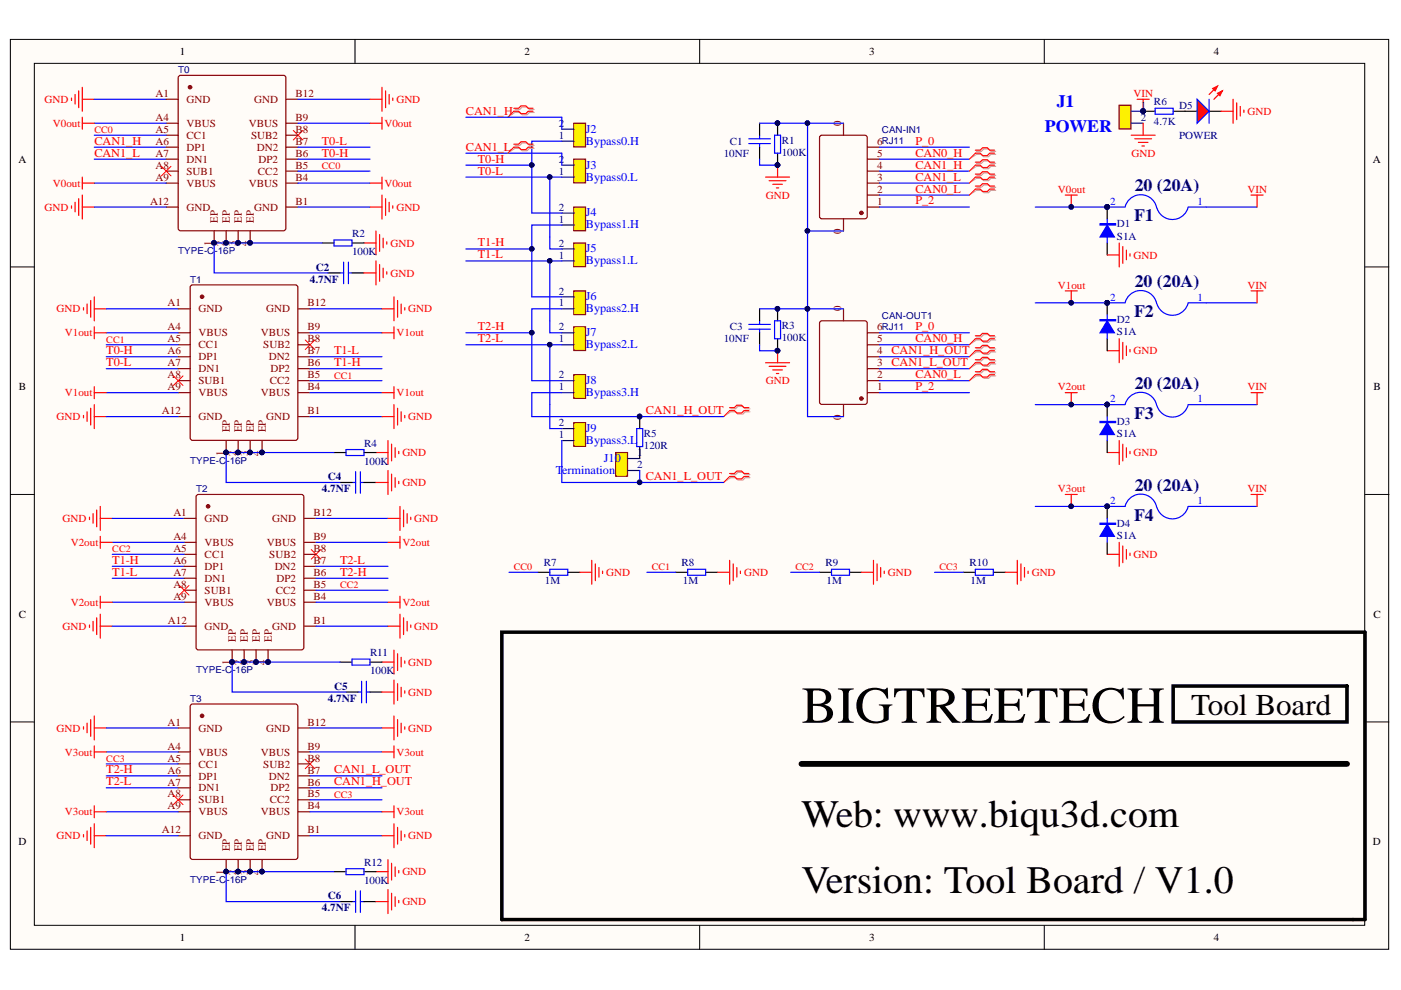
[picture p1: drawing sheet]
<svg xmlns="http://www.w3.org/2000/svg" width="297mm" height="210mm" viewBox="0 0 297 210" stroke-linecap="round" stroke-linejoin="round" font-family="sans-serif">
<g fill="#fffcf8" stroke="#000" stroke-width=".21">
<path d="M2.2 8.4h292.2v192.9h-292.2z"/>
<path d="M7.3 13.4h282v182.8h-282z"/>
</g>
<path d="M75.3 8.4v5M148.3 8.4v5M221.4 8.4v5M2.2 56.6h5.1M289.4 56.6h5.1M2.2 104.8h5.1M289.4 104.8h5.1M2.2 153.1h5.1M289.4 153.1h5.1M75.3 196.2v5.1M148.3 196.2v5.1M221.4 196.2v5.1" fill="none" stroke="#000" stroke-width=".21"/>
<path d="M241.1 21h2.5M242.4 21v2.6" fill="none" stroke="#f00" stroke-width=".25"/>
<g fill="#000080" stroke="#000080" stroke-width=".21">
<circle cx="242.4" cy="23.6" r=".48"/>
<circle cx="234.7" cy="43.9" r=".48"/>
</g>
<path d="M234.8 43.9v2.5M234.8 51.5v2.6" fill="none" stroke="#000" stroke-width=".25"/>
<path d="M233.2 47.5h3.3v.2h-3.3zM233.2 47.6h3.3M234.8 46.4v5.1" fill="none" stroke="#00f" stroke-width=".25"/>
<path d="M234.8 47.7l1.5 2.5h-3.1z" fill="#00f"/>
<path d="M234.8 47.7l1.5 2.5h-3.1z" fill="none" stroke="#00f" stroke-width=".25"/>
<circle cx="234.7" cy="43.9" r=".48" fill="#000080" stroke="#000080" stroke-width=".21"/>
<path d="M289.4 134h-183v61h180.5M248.7 145.5h36.9v7.6h-36.9z" fill="none" stroke="#000" stroke-width=".75"/>
<path d="M169.9 162h115.7" fill="none" stroke="#000" stroke-width="1.3"/>
<path d="M234.8 54.1h2.5M237.3 51.5v5.1M238.1 52.3v3.5M238.8 53v2.1M239.6 53.8v.5" fill="none" stroke="#f00" stroke-width=".25"/>
<path d="M237.3 22.3h2.5v5h-2.5z" fill="#fdf101" stroke="#800000" stroke-width=".25"/>
<path d="M239.8 26.1h2.6M239.8 23.6h2.6" fill="none" stroke="#11037f" stroke-width=".25"/>
<g fill="#000080" stroke="#000080" stroke-width=".21">
<circle cx="242.4" cy="23.6" r=".48"/>
<circle cx="116.5" cy="55.3" r=".48"/>
<circle cx="116.5" cy="37.5" r=".48"/>
<circle cx="171.2" cy="26.1" r=".48"/>
<circle cx="171.2" cy="49" r=".48"/>
<circle cx="164.8" cy="26.1" r=".48"/>
<circle cx="164.8" cy="35" r=".48"/>
<circle cx="171.2" cy="65.5" r=".48"/>
<circle cx="112.7" cy="52.8" r=".48"/>
<circle cx="112.7" cy="70.5" r=".48"/>
<circle cx="116.5" cy="73.1" r=".48"/>
</g>
<path d="M289.4 134v61h-2.5" fill="none" stroke="#000" stroke-width=".75"/>
<g fill="none" stroke="#00f" stroke-width=".25">
<path d="M98.8 37.6h17.8v12.6M98.8 32.5h20.3M158.8 30.4h4.5M158.8 29.4h4.5M161 26.1h10.2M161 33.7v1.3h3.9M161 28.7v.7M161 30.4v.8M164.2 28.7h1.3v3.8h-1.3zM178.8 26.1h-7.6v22.9h7.6M186.5 33.7h19M186.5 36.3h19"/>
<path d="M186.5 38.8h19M186.5 31.2h19M98.8 55.3h17.8v12.7M98.8 52.8h14v10.1M186.5 41.4h19M186.5 43.9h19M98.8 70.6h14v10.1M98.8 73.1h17.8v12.7M178.8 65.5h-7.6v22.8h7.6M186.5 73.1h19M186.5 75.6h19M186.5 78.2h19"/>
<path d="M186.5 70.6h19M186.5 80.7h19M186.5 83.3h19"/>
</g>
<g fill="none" stroke="#800" stroke-width=".25">
<path d="M173.8 28.9l.5-.2h9.1l.4 .2 .1 17-.3 .4-9.3 .1-.5-.3zM178.8 26.1v2.6M183.9 38.8h2.6M183.9 36.3h2.6M183.9 33.7h2.6M183.9 31.2h2.6M178.8 46.4v2.6M183.9 43.9h2.6M183.9 41.4h2.6M173.8 68.3l.5-.3h9.1l.4 .3 .1 16.9-.3 .5h-9.3l-.5-.2zM178.8 65.5v2.5M183.9 78.2h2.6"/>
<path d="M183.9 75.6h2.6M183.9 73.1h2.6M183.9 70.6h2.6M178.8 85.8v2.5M183.9 83.3h2.6M183.9 80.7h2.6"/>
</g>
<g fill="#800" stroke="#800" stroke-width=".25">
<circle cx="182.6" cy="45.1" r=".36"/>
<circle cx="182.6" cy="84.5" r=".36"/>
</g>
<path d="M161 26.1v2.6M161 31.2v2.5M164.9 26.1v2.6M164.9 32.5v2.5" fill="none" stroke="#000" stroke-width=".25"/>
<path d="M162.3 37.6h5.1M163.1 38.3h3.5M163.8 39.1h2.1M164.6 39.8h.5M164.9 35v2.6" fill="none" stroke="#f00" stroke-width=".25"/>
<path d="M121.7 26.1h2.4v5.1h-2.4z" fill="#fdf101" stroke="#800000" stroke-width=".25"/>
<path d="M119.1 27.4h2.6M119.1 29.9h2.6" fill="none" stroke="#11037f" stroke-width=".25"/>
<path d="M121.7 33.7h2.4v5.1h-2.4z" fill="#fdf101" stroke="#800000" stroke-width=".25"/>
<path d="M119.1 35h2.6M119.1 37.6h2.6" fill="none" stroke="#11037f" stroke-width=".25"/>
<path d="M121.7 43.9h2.4v5h-2.4z" fill="#fdf101" stroke="#800000" stroke-width=".25"/>
<path d="M119.1 45.2h2.6M119.1 47.7h2.6" fill="none" stroke="#11037f" stroke-width=".25"/>
<path d="M121.7 51.5h2.4v5h-2.4z" fill="#fdf101" stroke="#800000" stroke-width=".25"/>
<path d="M119.1 52.8h2.6M119.1 55.3h2.6" fill="none" stroke="#11037f" stroke-width=".25"/>
<path d="M121.7 61.7h2.4v5h-2.4z" fill="#fdf101" stroke="#800000" stroke-width=".25"/>
<path d="M119.1 62.9h2.6M119.1 65.5h2.6" fill="none" stroke="#11037f" stroke-width=".25"/>
<path d="M121.7 69.3h2.4v5h-2.4z" fill="#fdf101" stroke="#800000" stroke-width=".25"/>
<path d="M119.1 70.6h2.6M119.1 73.1h2.6" fill="none" stroke="#11037f" stroke-width=".25"/>
<path d="M121.7 79.4h2.4v5.1h-2.4z" fill="#fdf101" stroke="#800000" stroke-width=".25"/>
<path d="M119.1 80.7h2.6M119.1 83.3h2.6" fill="none" stroke="#11037f" stroke-width=".25"/>
<path d="M121.7 89.6h2.4v5h-2.4z" fill="#fdf101" stroke="#800000" stroke-width=".25"/>
<path d="M119.1 90.9h2.6M119.1 93.4h2.6" fill="none" stroke="#11037f" stroke-width=".25"/>
<g fill="none" stroke="#00f" stroke-width=".25">
<path d="M116.6 37.6h2.5M119.1 29.9h-6.3v5.1M119.1 24.9v2.5M119.1 32.5v2.5M244.9 23h3.8v1.2h-3.8zM112.8 45.2h6.3M116.6 50.2v2.6h2.5M116.6 55.3h2.5M119.1 47.7h-6.3v5.1M112.8 62.9h6.3M116.6 68v2.6h2.5M116.6 73.1h2.5"/>
<path d="M119.1 65.5h-6.3v5.1M112.8 80.7h6.3M116.6 85.8v5.1h2.5M119.1 83.3h-6.3v5M135 90.9h1.3v3.8h-1.3z"/>
</g>
<g fill="#000080" stroke="#000080" stroke-width=".21">
<circle cx="112.7" cy="35" r=".48"/>
<circle cx="116.5" cy="37.5" r=".48"/>
<circle cx="112.7" cy="52.8" r=".48"/>
<circle cx="116.5" cy="55.3" r=".48"/>
<circle cx="112.7" cy="70.5" r=".48"/>
<circle cx="116.5" cy="73.1" r=".48"/>
<circle cx="135.6" cy="88.3" r=".48"/>
<circle cx="242.4" cy="23.6" r=".48"/>
</g>
<path d="M242.4 23.6h2.5M248.7 23.6h2.6M135.6 88.3v2.6M135.6 94.7v2.5" fill="none" stroke="#000" stroke-width=".25"/>
<path d="M130.5 95.9h2.5v5.1h-2.5z" fill="#fdf101" stroke="#800000" stroke-width=".25"/>
<path d="M133.1 99.8h2.5M133.1 97.2h2.5" fill="none" stroke="#11037f" stroke-width=".25"/>
<g fill="none" stroke="#00f" stroke-width=".25">
<path d="M171.2 49v16.5h-10.2M255.7 43.9h10.8M158.8 69.8h4.5M158.8 68.8h4.5M161 73.1v1.3h3.9M161 68v.8M161 69.8v.8M164.2 68h1.3v3.8h-1.3zM233.2 67.8h3.3v.2h-3.3zM233.2 67.9h3.3M234.8 64.2h3.8M234.8 66.8v5"/>
<path d="M238.6 64.1a3.4 3.4 0 0 1 3.4-2.5 3.4 3.4 0 0 1 3.2 2.8M251.9 64.3a3.4 3.4 0 0 1-3.2 2.6 3.4 3.4 0 0 1-3.4-2.4M251.9 64.2h14.6M135.6 99.8v2.5M234.8 85.8h3.8M238.6 85.7a3.4 3.4 0 0 1 3.4-2.5 3.4 3.4 0 0 1 3.2 2.8M251.9 85.9a3.4 3.4 0 0 1-3.2 2.5 3.4 3.4 0 0 1-3.4-2.4M251.9 85.8h14.6M234.8 107.4h3.8M238.6 107.3a3.4 3.4 0 0 1 3.4-2.5 3.4 3.4 0 0 1 3.2 2.7M251.9 107.4a3.4 3.4 0 0 1-3.2 2.6 3.4 3.4 0 0 1-3.4-2.4M251.9 107.4h14.6"/>
</g>
<g fill="#000080" stroke="#000080" stroke-width=".21">
<circle cx="135.6" cy="102.3" r=".48"/>
<circle cx="171.2" cy="49" r=".48"/>
<circle cx="171.2" cy="65.5" r=".48"/>
<circle cx="164.8" cy="65.5" r=".48"/>
<circle cx="164.8" cy="74.3" r=".48"/>
<circle cx="234.7" cy="64.2" r=".48"/>
<circle cx="234.7" cy="85.8" r=".48"/>
<circle cx="234.7" cy="107.3" r=".48"/>
</g>
<path d="M161 65.5v2.5M161 70.6v2.5M164.9 65.5v2.5M164.9 71.8v2.6M234.8 64.2v2.6M234.8 71.8v2.6" fill="none" stroke="#000" stroke-width=".25"/>
<g fill="none" stroke="#f00" stroke-width=".25">
<path d="M108.9 30.6h1.1l.5-.5h1l.5 .5h1M108.9 31.2h1.1l.5 .5h1l.5-.5h1M108.9 23h1.1l.5-.6h1l.5 .6h1M108.9 23.6h1.1l.5 .5h1l.5-.5h1M206.8 34.4h1l.5-.5h1l.5 .5h1.1M206.8 35h1l.5 .5h1l.5-.5h1.1M206.8 36.9h1l.5-.5h1l.5 .5h1.1M206.8 37.6h1l.5 .5h1l.5-.5h1.1M239.8 28.7h5.1M240.6 29.4h3.6M241.4 30.2h2M242.1 31h.5"/>
<path d="M242.4 26.1v2.6M265.3 41.4h2.5M266.5 41.4v2.5M162.3 76.9h5.1M163.1 77.7h3.5M163.8 78.4h2.1M164.6 79.2h.5M164.9 74.4v2.5M234.8 74.4h2.5M237.3 71.8v5.1M238.1 72.6v3.5M238.8 73.4v2"/>
<path d="M239.6 74.1v.5M265.3 61.7h2.5M266.5 61.7v2.5M234.8 95.9h2.5M237.3 93.4v5.1M238.1 94.2v3.5M238.8 94.9v2.1M239.6 95.7v.5M265.3 83.3h2.5M266.5 83.3v2.5M234.8 117.5h2.5M237.3 115v5.1"/>
<path d="M238.1 115.8v3.5M238.8 116.5v2M239.6 117.3v.5M265.3 104.8h2.5M266.5 104.8v2.6"/>
</g>
<path d="M109.2 30.8h1l.5-.5h1l.5 .5h1.1M109.2 31.5h1l.5 .5h1l.5-.5h1.1M109.2 23.2h1l.5-.5h1l.5 .5h1.1M109.2 23.8h1l.5 .6h1l.5-.6h1.1M207 34.6h1.1l.5-.5h1l.5 .5h1M207 35.3h1.1l.5 .5h1l.5-.5h1M207 37.2h1.1l.5-.5h1l.5 .5h1M207 37.8h1.1l.5 .5h1l.5-.5h1" fill="none" stroke="#d0a19e" stroke-width=".25"/>
<path d="M109.2 31.5l-1.5 1M109.2 23.8l-1.5 1.1M207 35.3l-1.5 1M207 37.8l-1.5 1" fill="none" stroke="#d0a19e" stroke-width=".21"/>
<path d="M108.9 31.2l-1.2 1.3M108.9 23.6l-1.2 1.3M206.8 35l-1.3 1.3M206.8 37.6l-1.3 1.2" fill="none" stroke="#f00" stroke-width=".21"/>
<path d="M234.8 68l1.5 2.6h-3.1z" fill="#00f"/>
<path d="M234.8 68l1.5 2.6h-3.1zM233.2 89.3h3.3v.3h-3.3zM233.2 89.5h3.3M234.8 88.3v5.1" fill="none" stroke="#00f" stroke-width=".25"/>
<g fill="#000080" stroke="#000080" stroke-width=".21">
<circle cx="234.7" cy="64.2" r=".48"/>
<circle cx="234.7" cy="85.8" r=".48"/>
</g>
<path d="M234.8 85.8v2.5M234.8 93.4v2.5" fill="none" stroke="#000" stroke-width=".25"/>
<path d="M234.8 89.6l1.5 2.5h-3.1z" fill="#00f"/>
<path d="M234.8 89.6l1.5 2.5h-3.1zM233.2 110.9h3.3v.3h-3.3zM233.2 111.1h3.3M234.8 109.9v5.1" fill="none" stroke="#00f" stroke-width=".25"/>
<g fill="#000080" stroke="#000080" stroke-width=".21">
<circle cx="234.7" cy="85.8" r=".48"/>
<circle cx="234.7" cy="107.3" r=".48"/>
</g>
<path d="M234.8 107.4v2.5M234.8 115v2.5" fill="none" stroke="#000" stroke-width=".25"/>
<path d="M234.8 111.2l1.5 2.5h-3.1z" fill="#00f"/>
<g fill="none" stroke="#00f" stroke-width=".25">
<path d="M20 21h15.2M20 33.7h15.2M20 31.2h15.2M20 38.8h15.2M20 26.1h15.2M20 28.7h15.2M63.2 21h15.2M63.2 33.7h15.2M63.2 31.2h15.2M63.2 38.8h15.2M63.2 26.1h15.2M63.2 36.3h15.2"/>
<path d="M98.8 35h14v10.2M98.8 24.9h20.3M20 43.9h15.2M63.2 43.9h15.2M68.3 51.5h-22.9v6.4h24.2M70.8 50.9h3.8v1.3h-3.8zM72.1 57.9h.8M72.9 55.6v4.5M73.9 57.9h.7M73.9 55.6v4.5M219.5 43.9h19.1M238.6 43.8a3.4 3.4 0 0 1 3.4-2.5 3.4 3.4 0 0 1 3.2 2.8"/>
<path d="M251.9 44a3.4 3.4 0 0 1-3.2 2.5 3.4 3.4 0 0 1-3.4-2.3M251.9 43.9h3.8M22.5 65.5h15.3M22.5 78.2h15.3M22.5 75.6h15.3M22.5 70.6h15.3M22.5 73.1h15.3M65.7 65.5h15.3M65.7 78.2h15.3M65.7 75.6h15.3M65.7 70.6h15.3M219.5 64.2h15.3"/>
<path d="M22.5 88.3h15.3M22.5 83.3h15.3M65.7 88.3h15.3M65.7 83.3h15.3M65.7 80.7h15.3M70.8 95.9h-22.9v6.4h24.2M73.4 95.3h3.8v1.3h-3.8zM112.8 88.3h40.6M119.1 93.4v8.9h34.3M219.5 85.8h15.3M23.8 109.9h15.3M23.8 115h15.3"/>
<path d="M23.8 117.5h15.3M67 109.9h15.3M67 115h15.3M74.6 102.3h.8M75.4 100v4.6M76.4 102.3h.8M76.4 100v4.6M219.5 107.4h15.3M234.8 111.2l1.5 2.5h-3.1zM23.8 122.6h15.3M23.8 120.1h15.3M23.8 132.8h15.3"/>
<path d="M23.8 127.7h15.3M67 122.6h15.3M67 120.1h15.3M67 132.8h15.3M67 127.7h15.3M67 125.1h15.3M74.6 139.7h3.8v1.3h-3.8zM107.9 121.3h6.1M116.6 120.7h3.8v1.3h-3.8zM137.2 121.3h6.1M145.8 120.7h3.8v1.3h-3.8zM167.7 121.3h6.1"/>
<path d="M176.3 120.7h3.8v1.3h-3.8zM198.2 121.3h6.1M206.8 120.7h3.8v1.3h-3.8zM22.5 154.3h15.3M22.5 159.4h15.3M65.7 154.3h15.3M65.7 159.4h15.3M72.1 140.4h-22.9v6.3h24.2M75.9 146.7h.8M76.7 144.4v4.6M77.7 146.7h.7M77.7 144.4v4.6"/>
<path d="M22.5 167h15.3M22.5 164.5h15.3M22.5 177.2h15.3M22.5 172.1h15.3M22.5 162h15.3M65.7 167h15.3M65.7 164.5h15.3M65.7 177.2h15.3M65.7 172.1h15.3M65.7 169.6h15.3M70.8 184.8h-22.9v6.4h24.2M73.4 184.2h3.8v1.2h-3.8z"/>
<path d="M74.6 191.2h.8M75.4 188.9v4.5M76.4 188.9v4.5M76.4 191.2h.8"/>
</g>
<g fill="#000080" stroke="#000080" stroke-width=".21">
<circle cx="234.7" cy="107.3" r=".48"/>
<circle cx="234.7" cy="43.9" r=".48"/>
<circle cx="227.1" cy="43.9" r=".48"/>
<circle cx="234.7" cy="64.2" r=".48"/>
<circle cx="227.1" cy="64.2" r=".48"/>
<circle cx="227.1" cy="107.3" r=".48"/>
<circle cx="45.4" cy="51.5" r=".49"/>
<circle cx="47.9" cy="51.5" r=".48"/>
<circle cx="50.5" cy="51.5" r=".49"/>
<circle cx="53" cy="51.5" r=".48"/>
<circle cx="112.7" cy="35" r=".48"/>
<circle cx="135.6" cy="102.3" r=".48"/>
<circle cx="135.6" cy="88.3" r=".48"/>
<circle cx="47.9" cy="95.9" r=".48"/>
<circle cx="50.5" cy="95.9" r=".49"/>
<circle cx="53" cy="95.9" r=".48"/>
<circle cx="55.5" cy="95.9" r=".49"/>
<circle cx="49.2" cy="140.4" r=".48"/>
<circle cx="51.7" cy="140.4" r=".48"/>
<circle cx="54.3" cy="140.4" r=".48"/>
<circle cx="56.8" cy="140.4" r=".48"/>
<circle cx="47.9" cy="184.8" r=".48"/>
<circle cx="50.5" cy="184.8" r=".49"/>
<circle cx="53" cy="184.8" r=".48"/>
<circle cx="55.5" cy="184.8" r=".49"/>
<circle cx="227.1" cy="85.8" r=".48"/>
<circle cx="234.7" cy="85.8" r=".48"/>
</g>
<g fill="none" stroke="#d0a19e" stroke-width=".25">
<path d="M207 32.1h1.1l.5-.5h1l.5 .5h1M207 32.7h1.1l.5 .5h1l.5-.5h1M207 39.7h1.1l.5-.5h1l.5 .5h1M207 40.3h1.1l.5 .6h1l.5-.6h1M207 76.5h1.1l.5-.5h1l.5 .5h1M207 77.2h1.1l.5 .5h1l.5-.5h1M207 74h1.1l.5-.5h1l.5 .5h1M207 74.6h1.1l.5 .5h1l.5-.5h1M207 71.4h1.1l.5-.5h1l.5 .5h1M207 72.1h1.1l.5 .5h1l.5-.5h1M207 79.1h1.1l.5-.5h1l.5 .5h1M207 79.7h1.1l.5 .5h1l.5-.5h1"/>
<path d="M154.9 86.7h1.1l.5-.5h1l.5 .5h1M154.9 87.3h1.1l.5 .5h1l.5-.5h1M154.9 100.6h1.1l.5-.5h1l.5 .5h1M154.9 101.3h1.1l.5 .5h1l.5-.5h1"/>
</g>
<path d="M207 32.7l-1.5 1M207 40.3l-1.5 1.1M207 77.2l-1.5 1M207 74.6l-1.5 1M207 72.1l-1.5 1M207 79.7l-1.5 1M154.9 87.3l-1.5 1M154.9 101.3l-1.5 1" fill="none" stroke="#d0a19e" stroke-width=".21"/>
<g fill="none" stroke="#f00" stroke-width=".25">
<path d="M16.7 19.3v3.5M17.4 18.5v5.1M81 18.5v5.1M81.7 19.3v3.5M15.2 20.8v.5M15.9 20v2.1M17.4 24.9v2.5M17.4 37.6v2.5M17.4 21h2.6M17.4 26.1h2.6M17.4 38.8h2.6M78.4 21h2.6"/>
<path d="M78.4 26.1h2.6M78.4 38.8h2.6M81 24.9v2.5M81 37.6v2.5M82.5 20v2.1M83.3 20.8v.5M206.8 31.8h1l.5-.5h1l.5 .5h1.1M206.8 32.5h1l.5 .5h1l.5-.5h1.1M206.8 39.5h1l.5-.6h1l.5 .6h1.1M15.2 43.6v.6M15.9 42.9v2M16.7 42.1v3.6"/>
<path d="M17.4 41.4v5M17.4 43.9h2.6M77.2 57.9h2.5M77.2 51.5h2.5M78.4 43.9h2.6M79.7 49v5.1M79.7 55.3v5.1M80.5 49.7v3.6M80.5 56.1v3.5M81 41.4v5M81.2 50.5v2M81.2 56.8v2.1"/>
<path d="M81.7 42.1v3.6M82 51.3v.5M82 57.6v.5M82.5 42.9v2M83.3 43.6v.6M206.8 40.1h1l.5 .5h1l.5-.5h1.1M225.9 41.4h2.5M227.1 41.4v2.5M17.7 65.2v.5M18.5 64.5v2M19.2 63.7v3.6M20 62.9v5.1"/>
<path d="M20 69.3v2.5M20 65.5h2.5M20 70.6h2.5M81 65.5h2.5M81 70.6h2.5M83.5 62.9v5.1M83.5 69.3v2.5M84.3 63.7v3.6M85.1 64.5v2M85.8 65.2v.5M206.8 76.3h1l.5-.5h1l.5 .5h1.1M206.8 76.9h1l.5 .5h1l.5-.5h1.1"/>
<path d="M206.8 73.7h1l.5-.5h1l.5 .5h1.1M206.8 74.4h1l.5 .5h1l.5-.5h1.1M206.8 71.2h1l.5-.5h1l.5 .5h1.1M206.8 71.8h1l.5 .5h1l.5-.5h1.1M206.8 78.8h1l.5-.5h1l.5 .5h1.1M206.8 79.4h1l.5 .6h1l.5-.6h1.1M225.9 61.7h2.5M227.1 61.7v2.5M17.7 88.1v.5M18.5 87.3v2M19.2 86.6v3.5M20 82v2.5"/>
<path d="M20 85.8v5.1M20 88.3h2.5M20 83.3h2.5M79.7 95.9h2.6M81 88.3h2.5M81 83.3h2.5M82.3 93.4v5.1M82.3 99.8v5M83 94.2v3.5M83.5 82v2.5M83.5 85.8v5.1M83.8 94.9v2.1"/>
<path d="M84.3 86.6v3.5M84.5 95.7v.5M85.1 87.3v2M85.8 88.1v.5M154.7 86.4h1l.5-.5h1l.5 .5h1.1M154.7 87.1h1l.5 .5h1l.5-.5h1.1M225.9 83.3h2.5M227.1 83.3v2.5M19 109.7v.5M19.7 108.9v2M20.5 108.1v3.6M21.3 107.4v5.1"/>
<path d="M21.3 113.7v2.6M21.3 109.9h2.5M21.3 115h2.5M79.7 102.3h2.6M82.3 109.9h2.5M82.3 115h2.5M83 100.5v3.6M83.8 101.3v2M84.5 102v.6M84.8 107.4v5.1M84.8 113.7v2.6M85.6 108.1v3.6"/>
<path d="M86.3 108.9v2M87.1 109.7v.5M125.5 118.8v5.1M126.2 119.6v3.5M154.7 100.4h1l.5-.5h1l.5 .5h1.1M154.7 101h1l.5 .5h1l.5-.5h1.1M154.7 118.8v5.1M155.5 119.6v3.5M185.2 118.8v5.1M186 119.6v3.5M215.7 118.8v5.1M216.5 119.6v3.5"/>
<path d="M225.9 104.8h2.5M227.1 104.8v2.6M19 132.5v.5M19.7 131.7v2.1M20.5 131v3.5M21.3 126.4v2.6M21.3 130.2v5.1M21.3 132.8h2.5M21.3 127.7h2.5M82.3 132.8h2.5M82.3 127.7h2.5M83.5 137.8v5.1"/>
<path d="M84.3 138.6v3.6M84.8 126.4v2.6M84.8 130.2v5.1M85.1 139.4v2M85.6 131v3.5M86.3 131.7v2.1M87.1 132.5v.5M122.9 121.3h2.6M127 120.3v2.1M127.8 121.1v.5M152.2 121.3h2.5M156.2 120.3v2.1"/>
<path d="M157 121.1v.5M182.6 121.3h2.6M186.7 120.3v2.1M187.5 121.1v.5M213.1 121.3h2.6M217.2 120.3v2.1M218 121.1v.5M17.7 154.1v.5M18.5 153.3v2.1M19.2 152.6v3.5M20 151.8v5.1M20 158.2v2.5"/>
<path d="M20 154.3h2.5M20 159.4h2.5M81 146.7h2.5M81 140.4h2.5M81 154.3h2.5M81 159.4h2.5M83.5 144.2v5.1M83.5 151.8v5.1M83.5 158.2v2.5M84.3 145v3.5M84.3 152.6v3.5M85.1 145.7v2"/>
<path d="M85.1 153.3v2.1M85.8 140.1v.5M85.8 146.5v.5M85.8 154.1v.5M17.7 176.9v.6M18.5 176.2v2M19.2 175.4v3.6M20 170.8v2.6M20 174.7v5M20 177.2h2.5M20 172.1h2.5M81 177.2h2.5"/>
<path d="M81 172.1h2.5M83.5 170.8v2.6M83.5 174.7v5M84.3 175.4v3.6M85.1 176.2v2M85.8 176.9v.6M79.7 191.2h2.6M79.7 184.8h2.6M82.3 182.3v5.1M82.3 188.6v5.1M83 183v3.6M83 189.4v3.5"/>
<path d="M83.8 183.8v2M83.8 190.1v2.1M84.5 184.6v.5M84.5 190.9v.5"/>
</g>
<g fill="none" stroke="#f00" stroke-width=".21">
<path d="M34.2 35.3l2.1 2M36.3 35.3l-2.1 2M62.2 27.7l2 2M64.2 27.7l-2 2M206.8 32.5l-1.3 1.2M206.8 40.1l-1.3 1.3M36.8 79.7l2 2M38.8 79.7l-2 2M64.7 72.1l2.1 2M66.8 72.1l-2.1 2M206.8 76.9l-1.3 1.3M206.8 74.4l-1.3 1.2"/>
<path d="M206.8 71.8l-1.3 1.3M206.8 79.4l-1.3 1.3M154.7 87.1l-1.3 1.2M66 116.5l2 2M68 116.5l-2 2M154.7 101l-1.3 1.3M38 124.1l2.1 2.1M40.1 124.1l-2.1 2.1M36.8 168.6l2 2M38.8 168.6l-2 2M64.7 160.9l2.1 2.1M66.8 160.9l-2.1 2.1"/>
</g>
<g fill="none" stroke="#800" stroke-width=".25">
<path d="M37.9 16.2l.4-.2h21.8l.4 .2 .1 32.2-.2 .5h-22.1l-.4-.2zM35.2 38.8h2.6M35.2 36.3h2.6M35.2 33.7h2.6M35.2 31.2h2.6M35.2 28.7h2.6M35.2 26.1h2.6M35.2 21h2.6M60.7 38.8h2.5M60.7 36.3h2.5M60.7 33.7h2.5M60.7 31.2h2.5"/>
<path d="M60.7 28.7h2.5M60.7 26.1h2.5M60.7 21h2.5M35.2 43.9h2.6M45.4 49v2.5M47.9 49v2.5M50.5 49v2.5M53 49v2.5M60.7 43.9h2.5M37.8 78.2h2.5M37.8 75.6h2.5M37.8 73.1h2.5"/>
<path d="M37.8 70.6h2.5M37.8 65.5h2.5M40.4 60.7l.4-.3h21.8l.5 .3v32.2l-.2 .4-22.1 .1-.4-.3zM63.2 78.2h2.5M63.2 75.6h2.5M63.2 73.1h2.5M63.2 70.6h2.5M63.2 65.5h2.5M37.8 88.3h2.5M37.8 83.3h2.5M37.8 80.7h2.5M47.9 93.4v2.5"/>
<path d="M50.5 93.4v2.5M53 93.4v2.5M55.6 93.4v2.5M63.2 88.3h2.5M63.2 83.3h2.5M63.2 80.7h2.5M39.1 117.5h2.5M39.1 115h2.5M39.1 109.9h2.5M41.6 105.1l.5-.3h21.8l.4 .3 .1 32.2-.2 .4-22.1 .1-.5-.3zM64.5 117.5h2.5M64.5 115h2.5"/>
<path d="M64.5 109.9h2.5M39.1 132.8h2.5M39.1 127.7h2.5M39.1 125.1h2.5M39.1 122.6h2.5M39.1 120.1h2.5M49.2 137.8v2.6M51.8 137.8v2.6M54.3 137.8v2.6M56.8 137.8v2.6M64.5 132.8h2.5M64.5 127.7h2.5"/>
<path d="M64.5 125.1h2.5M64.5 122.6h2.5M64.5 120.1h2.5M37.8 159.4h2.5M37.8 154.3h2.5M40.4 149.5l.4-.2h21.8l.5 .2v32.2l-.2 .5h-22.1l-.4-.2zM63.2 159.4h2.5M63.2 154.3h2.5M37.8 177.2h2.5M37.8 172.1h2.5M37.8 169.6h2.5M37.8 167h2.5"/>
<path d="M37.8 164.5h2.5M37.8 162h2.5M63.2 177.2h2.5M63.2 172.1h2.5M63.2 169.6h2.5M63.2 167h2.5M63.2 164.5h2.5M63.2 162h2.5M47.9 182.3v2.5M50.5 182.3v2.5M53 182.3v2.5M55.6 182.3v2.5"/>
</g>
<g fill="#800" stroke="#800" stroke-width=".25">
<circle cx="40.3" cy="18.5" r=".36"/>
<circle cx="42.8" cy="62.9" r=".36"/>
<circle cx="44.1" cy="107.3" r=".36"/>
<circle cx="42.8" cy="151.8" r=".36"/>
</g>
<g fill="none" stroke="#000" stroke-width=".25">
<path d="M251.3 23.6h2.5M256.4 23.6h2.5M68.3 51.5h2.5M69.6 57.9h2.5M74.6 57.9h2.6M74.6 51.5h2.6M70.8 95.9h2.6M77.2 95.9h2.5M72.1 102.3h2.5M77.2 102.3h2.5M114 121.3h2.6M120.4 121.3h2.5"/>
<path d="M143.3 121.3h2.5M149.6 121.3h2.6M173.8 121.3h2.5M180.1 121.3h2.5M204.3 121.3h2.5M210.6 121.3h2.5M72.1 140.4h2.5M73.4 146.7h2.5M78.4 146.7h2.6M78.4 140.4h2.6M70.8 184.8h2.6M72.1 191.2h2.5"/>
<path d="M77.2 191.2h2.5M77.2 184.8h2.5"/>
</g>
<path d="M253.8 21l2.6 2.6-2.6 2.5z" fill="#f00"/>
<path d="M253.8 21l2.6 2.6-2.6 2.5z" fill="none" stroke="#00f" stroke-width=".25"/>
<path d="M258.1 18.3l-1.7 1.7M259.2 19.3l-1.8 1.7" fill="none" stroke="#f00" stroke-width=".25"/>
<path d="M258.1 19.8l1.1-.5-.6 1z" fill="#f00"/>
<path d="M258.1 19.8l1.1-.5-.6 1z" fill="none" stroke="#f00" stroke-width=".25"/>
<path d="M257.1 18.8l1-.5-.5 1z" fill="#f00"/>
<path d="M257.1 18.8l1-.5-.5 1zM258.9 23.6h2.5M261.4 21v5.1M262.2 21.8v3.6M263 22.6v2M263.7 23.3v.5" fill="none" stroke="#f00" stroke-width=".25"/>
<path d="M256.4 21v5.1" fill="none" stroke="#00f" stroke-width=".25"/>
<text font-size="11" x="169.9" y="153.2">BIGTREETECH</text>
<g font-size="8.2">
<text x="169.9" y="175.4">Web: www.biqu3d.com</text>
<text x="169.9" y="189.4">Version: Tool Board / V1.0</text>
</g>
<text font-size="6.4" x="252.5" y="151.7">Tool Board</text>
<g font-size="3.7" fill="#00f">
<text x="224.1" y="22.8">J1</text>
<text x="221.5" y="27.9">POWER</text>
</g>
<g font-size="3.7" fill="#000080">
<text x="240.6" y="40.6">20 (20A)</text>
<text x="240.5" y="46.9">F1</text>
<text x="240.6" y="60.9">20 (20A)</text>
<text x="240.5" y="67.2">F2</text>
<text x="240.6" y="82.5">20 (20A)</text>
<text x="240.5" y="88.8">F3</text>
<text x="240.6" y="104.1">20 (20A)</text>
<text x="240.5" y="110.4">F4</text>
</g>
<g font-size="2.5" fill="#f00">
<text x="98.8" y="24.3">CAN1_H</text>
<text x="20" y="30.7">CAN1_H</text>
<text x="20" y="33.2">CAN1_L</text>
<text x="68.3" y="33.2">T0-H</text>
<text x="68.3" y="30.7">T0-L</text>
<text x="98.8" y="31.9">CAN1_L</text>
<text x="101.3" y="34.5">T0-H</text>
<text x="194.1" y="35.7">CAN1_H</text>
<text x="194.1" y="30.7">P_0</text>
<text x="194.1" y="33.2">CAN0_H</text>
<text x="101.3" y="37">T0-L</text>
<text x="194.1" y="38.3">CAN1_L</text>
<text x="194.1" y="40.8">CAN0_L</text>
<text x="194.1" y="43.4">P_2</text>
<text x="101.3" y="52.2">T1-H</text>
<text x="101.3" y="54.8">T1-L</text>
<text x="101.3" y="70">T2-H</text>
<text x="194.1" y="70">P_0</text>
<text x="22.5" y="75.1">T0-H</text>
<text x="22.5" y="77.6">T0-L</text>
<text x="70.8" y="77.6">T1-H</text>
<text x="70.8" y="75.1">T1-L</text>
<text x="101.3" y="72.5">T2-L</text>
<text x="189" y="75.1">CAN1_H_OUT</text>
<text x="189" y="77.6">CAN1_L_OUT</text>
<text x="194.1" y="72.5">CAN0_H</text>
<text x="194.1" y="82.7">P_2</text>
<text x="194.1" y="80.1">CAN0_L</text>
<text x="136.9" y="87.8">CAN1_H_OUT</text>
<text x="136.9" y="101.7">CAN1_L_OUT</text>
<text x="23.8" y="119.5">T1-H</text>
<text x="72.1" y="119.5">T2-L</text>
<text x="23.8" y="122.1">T1-L</text>
<text x="72.1" y="122.1">T2-H</text>
<text x="22.5" y="164">T2-H</text>
<text x="22.5" y="166.5">T2-L</text>
<text x="70.8" y="166.5">CAN1_H_OUT</text>
<text x="70.8" y="164">CAN1_L_OUT</text>
</g>
<g font-size="2.5" fill="#00f">
<text x="124.2" y="28.1">J2</text>
<text x="124.2" y="30.7">Bypass0.H</text>
<text x="124.2" y="35.7">J3</text>
<text x="124.2" y="38.3">Bypass0.L</text>
<text x="124.2" y="45.9">J4</text>
<text x="124.2" y="48.4">Bypass1.H</text>
<text x="124.2" y="53.5">J5</text>
<text x="124.2" y="56.1">Bypass1.L</text>
<text x="124.2" y="63.7">J6</text>
<text x="124.2" y="66.2">Bypass2.H</text>
<text x="124.2" y="71.3">J7</text>
<text x="124.2" y="73.8">Bypass2.L</text>
<text x="124.2" y="81.5">J8</text>
<text x="124.2" y="84">Bypass3.H</text>
<text x="124.2" y="91.6">J9</text>
<text x="124.2" y="94.1">Bypass3.L</text>
<text x="117.8" y="100.5">T</text>
<text x="119.2" y="100.5">ermination</text>
<text x="128" y="97.9">J10</text>
</g>
<g font-size="2.3">
<text x="38.1" y="11.7">1</text>
<text x="111.2" y="11.7">2</text>
<text x="184.3" y="11.7">3</text>
<text x="257.4" y="11.7">4</text>
<text x="3.9" y="34.5">A</text>
<text x="291.1" y="34.5">A</text>
<text x="4" y="82.8">B</text>
<text x="291.2" y="82.8">B</text>
<text x="4" y="131">C</text>
<text x="291.2" y="131">C</text>
<text x="3.9" y="179.2">D</text>
<text x="291.1" y="179.2">D</text>
<text x="38.1" y="199.5">1</text>
<text x="111.2" y="199.5">2</text>
<text x="184.3" y="199.5">3</text>
<text x="257.4" y="199.5">4</text>
</g>
<g font-size="2.3" fill="#f00">
<text x="9.4" y="21.8">GND</text>
<text x="84" y="21.8">GND</text>
<text x="240.4" y="20.5">VIN</text>
<text x="11.2" y="26.9">V0out</text>
<text x="81.5" y="26.9">V0out</text>
<text x="264.5" y="24.4">GND</text>
<text x="239.9" y="33.3">GND</text>
<text x="11.2" y="39.6">V0out</text>
<text x="81.5" y="39.6">V0out</text>
<text x="224.3" y="40.9">V0out</text>
<text x="264.5" y="40.9">VIN</text>
<text x="9.4" y="44.7">GND</text>
<text x="84" y="44.7">GND</text>
<text x="162.4" y="42.1">GND</text>
<text x="82.8" y="52.3">GND</text>
<text x="82.8" y="58.6">GND</text>
<text x="240.4" y="54.8">GND</text>
<text x="224.3" y="61.2">V1out</text>
<text x="264.5" y="61.2">VIN</text>
<text x="12" y="66.2">GND</text>
<text x="13.7" y="71.3">V1out</text>
<text x="84" y="71.3">V1out</text>
<text x="86.6" y="66.2">GND</text>
<text x="240.4" y="75.1">GND</text>
<text x="162.4" y="81.5">GND</text>
<text x="224.3" y="82.8">V2out</text>
<text x="264.5" y="82.8">VIN</text>
<text x="12" y="89.1">GND</text>
<text x="13.7" y="84">V1out</text>
<text x="84" y="84">V1out</text>
<text x="86.6" y="89.1">GND</text>
<text x="85.3" y="96.7">GND</text>
<text x="240.4" y="96.7">GND</text>
<text x="85.3" y="103.1">GND</text>
<text x="224.3" y="104.4">V3out</text>
<text x="264.5" y="104.4">VIN</text>
<text x="13.2" y="110.7">GND</text>
<text x="87.8" y="110.7">GND</text>
<text x="15" y="115.8">V2out</text>
<text x="85.3" y="115.8">V2out</text>
<text x="240.4" y="118.3">GND</text>
<text x="128.5" y="122.1">GND</text>
<text x="157.8" y="122.1">GND</text>
<text x="188.2" y="122.1">GND</text>
<text x="218.7" y="122.1">GND</text>
<text x="15" y="128.4">V2out</text>
<text x="85.3" y="128.4">V2out</text>
<text x="13.2" y="133.6">GND</text>
<text x="87.8" y="133.6">GND</text>
<text x="86.6" y="141.2">GND</text>
<text x="86.6" y="147.5">GND</text>
<text x="12" y="155.1">GND</text>
<text x="86.6" y="155.1">GND</text>
<text x="13.7" y="160.2">V3out</text>
<text x="84" y="160.2">V3out</text>
<text x="13.7" y="172.9">V3out</text>
<text x="84" y="172.9">V3out</text>
<text x="12" y="178">GND</text>
<text x="86.6" y="178">GND</text>
<text x="85.3" y="185.6">GND</text>
<text x="85.3" y="191.9">GND</text>
</g>
<g font-size="2.3" fill="#800">
<text x="32.9" y="20.5">A1</text>
<text x="39.5" y="21.8">GND</text>
<text x="53.9" y="21.8">GND</text>
<text x="62.7" y="20.5">B12</text>
<text x="32.9" y="28.2">A5</text>
<text x="32.9" y="25.6">A4</text>
<text x="39.5" y="29.5">CC1</text>
<text x="39.5" y="26.9">VBUS</text>
<text x="52.7" y="26.9">VBUS</text>
<text x="53.2" y="29.5">SUB2</text>
<text x="62.7" y="25.6">B9</text>
<text x="62.7" y="28.2">B8</text>
<text x="178.3" y="26.6" transform="rotate(-90 178.3 26.6)">0</text>
<text x="32.9" y="35.8">A8</text>
<text x="32.9" y="33.3">A7</text>
<text x="32.9" y="30.7">A6</text>
<text x="39.5" y="34.5">DN1</text>
<text x="39.5" y="32">DP1</text>
<text x="54.4" y="32">DN2</text>
<text x="54.8" y="34.5">DP2</text>
<text x="62.7" y="30.7">B7</text>
<text x="62.7" y="33.3">B6</text>
<text x="62.7" y="35.8">B5</text>
<text x="186" y="35.8">4</text>
<text x="186" y="33.3">5</text>
<text x="186" y="30.7">6</text>
<text x="32.9" y="38.3">A9</text>
<text x="39.5" y="39.6">VBUS</text>
<text x="39.5" y="37.1">SUB1</text>
<text x="52.7" y="39.6">VBUS</text>
<text x="54.7" y="37.1">CC2</text>
<text x="62.7" y="38.3">B4</text>
<text x="186" y="40.9">2</text>
<text x="186" y="38.3">3</text>
<text x="31.8" y="43.4">A12</text>
<text x="39.5" y="44.7">GND</text>
<text x="46.2" y="47.2" transform="rotate(-90 46.2 47.2)">EP</text>
<text x="48.7" y="47.2" transform="rotate(-90 48.7 47.2)">EP</text>
<text x="51.3" y="47.2" transform="rotate(-90 51.3 47.2)">EP</text>
<text x="53.8" y="47.2" transform="rotate(-90 53.8 47.2)">EP</text>
<text x="53.9" y="44.7">GND</text>
<text x="62.7" y="43.4">B1</text>
<text x="186" y="43.4">1</text>
<text x="44.9" y="52.1" transform="rotate(-90 44.9 52.1)">1</text>
<text x="47.5" y="52.1" transform="rotate(-90 47.5 52.1)">2</text>
<text x="50" y="52.1" transform="rotate(-90 50 52.1)">3</text>
<text x="52.5" y="52.1" transform="rotate(-90 52.5 52.1)">4</text>
<text x="178.3" y="49.6" transform="rotate(-90 178.3 49.6)">0</text>
<text x="35.5" y="65">A1</text>
<text x="65.2" y="65">B12</text>
<text x="178.3" y="66" transform="rotate(-90 178.3 66)">0</text>
<text x="35.5" y="70.1">A4</text>
<text x="42.1" y="71.3">VBUS</text>
<text x="42.1" y="66.2">GND</text>
<text x="55.3" y="71.3">VBUS</text>
<text x="56.5" y="66.2">GND</text>
<text x="65.2" y="70.1">B9</text>
<text x="186" y="70.1">6</text>
<text x="35.5" y="77.7">A7</text>
<text x="35.5" y="75.1">A6</text>
<text x="35.5" y="72.6">A5</text>
<text x="42.1" y="76.4">DP1</text>
<text x="42.1" y="73.9">CC1</text>
<text x="55.8" y="73.9">SUB2</text>
<text x="57" y="76.4">DN2</text>
<text x="65.2" y="72.6">B8</text>
<text x="65.2" y="75.1">B7</text>
<text x="65.2" y="77.7">B6</text>
<text x="186" y="77.7">3</text>
<text x="186" y="75.1">4</text>
<text x="186" y="72.6">5</text>
<text x="35.5" y="82.8">A9</text>
<text x="35.5" y="80.2">A8</text>
<text x="42.1" y="81.5">SUB1</text>
<text x="42.1" y="79">DN1</text>
<text x="57.2" y="81.5">CC2</text>
<text x="57.3" y="79">DP2</text>
<text x="65.2" y="80.2">B5</text>
<text x="65.2" y="82.8">B4</text>
<text x="186" y="82.8">1</text>
<text x="186" y="80.2">2</text>
<text x="34.3" y="87.8">A12</text>
<text x="42.1" y="89.1">GND</text>
<text x="42.1" y="84">VBUS</text>
<text x="55.3" y="84">VBUS</text>
<text x="56.5" y="89.1">GND</text>
<text x="65.2" y="87.8">B1</text>
<text x="178.3" y="89" transform="rotate(-90 178.3 89)">0</text>
<text x="48.7" y="91.6" transform="rotate(-90 48.7 91.6)">EP</text>
<text x="51.3" y="91.6" transform="rotate(-90 51.3 91.6)">EP</text>
<text x="53.8" y="91.6" transform="rotate(-90 53.8 91.6)">EP</text>
<text x="56.3" y="91.6" transform="rotate(-90 56.3 91.6)">EP</text>
<text x="47.5" y="96.6" transform="rotate(-90 47.5 96.6)">1</text>
<text x="50" y="96.6" transform="rotate(-90 50 96.6)">2</text>
<text x="52.5" y="96.6" transform="rotate(-90 52.5 96.6)">3</text>
<text x="55.1" y="96.6" transform="rotate(-90 55.1 96.6)">4</text>
<text x="36.8" y="109.4">A1</text>
<text x="43.4" y="110.7">GND</text>
<text x="57.7" y="110.7">GND</text>
<text x="66.5" y="109.4">B12</text>
<text x="36.8" y="119.6">A6</text>
<text x="36.8" y="117">A5</text>
<text x="36.8" y="114.5">A4</text>
<text x="43.4" y="118.3">CC1</text>
<text x="43.4" y="115.8">VBUS</text>
<text x="56.5" y="115.8">VBUS</text>
<text x="57.1" y="118.3">SUB2</text>
<text x="66.5" y="114.5">B9</text>
<text x="66.5" y="117">B8</text>
<text x="66.5" y="119.6">B7</text>
<text x="36.8" y="124.6">A8</text>
<text x="36.8" y="122.1">A7</text>
<text x="43.4" y="125.9">SUB1</text>
<text x="43.4" y="123.4">DN1</text>
<text x="43.4" y="120.8">DP1</text>
<text x="58.2" y="120.8">DN2</text>
<text x="58.5" y="125.9">CC2</text>
<text x="58.6" y="123.4">DP2</text>
<text x="66.5" y="122.1">B6</text>
<text x="66.5" y="124.6">B5</text>
<text x="36.8" y="127.2">A9</text>
<text x="43.4" y="128.4">VBUS</text>
<text x="56.5" y="128.4">VBUS</text>
<text x="66.5" y="127.2">B4</text>
<text x="35.6" y="132.3">A12</text>
<text x="43.4" y="133.6">GND</text>
<text x="50" y="136.1" transform="rotate(-90 50 136.1)">EP</text>
<text x="52.5" y="136.1" transform="rotate(-90 52.5 136.1)">EP</text>
<text x="55.1" y="136.1" transform="rotate(-90 55.1 136.1)">EP</text>
<text x="57.6" y="136.1" transform="rotate(-90 57.6 136.1)">EP</text>
<text x="57.7" y="133.6">GND</text>
<text x="66.5" y="132.3">B1</text>
<text x="48.7" y="141" transform="rotate(-90 48.7 141)">1</text>
<text x="51.3" y="141" transform="rotate(-90 51.3 141)">2</text>
<text x="53.8" y="141" transform="rotate(-90 53.8 141)">3</text>
<text x="56.3" y="141" transform="rotate(-90 56.3 141)">4</text>
<text x="35.5" y="153.8">A1</text>
<text x="42.1" y="155.1">GND</text>
<text x="56.5" y="155.1">GND</text>
<text x="65.2" y="153.8">B12</text>
<text x="35.5" y="161.5">A5</text>
<text x="35.5" y="158.9">A4</text>
<text x="42.1" y="160.2">VBUS</text>
<text x="55.3" y="160.2">VBUS</text>
<text x="65.2" y="158.9">B9</text>
<text x="65.2" y="161.5">B8</text>
<text x="35.5" y="166.5">A7</text>
<text x="35.5" y="164">A6</text>
<text x="42.1" y="167.8">DN1</text>
<text x="42.1" y="165.3">DP1</text>
<text x="42.1" y="162.7">CC1</text>
<text x="55.8" y="162.7">SUB2</text>
<text x="57" y="165.3">DN2</text>
<text x="57.3" y="167.8">DP2</text>
<text x="65.2" y="164">B7</text>
<text x="65.2" y="166.5">B6</text>
<text x="35.5" y="171.6">A9</text>
<text x="35.5" y="169.1">A8</text>
<text x="42.1" y="172.9">VBUS</text>
<text x="42.1" y="170.3">SUB1</text>
<text x="55.3" y="172.9">VBUS</text>
<text x="57.2" y="170.3">CC2</text>
<text x="65.2" y="169.1">B5</text>
<text x="65.2" y="171.6">B4</text>
<text x="34.3" y="176.7">A12</text>
<text x="42.1" y="178">GND</text>
<text x="56.5" y="178">GND</text>
<text x="65.2" y="176.7">B1</text>
<text x="47.5" y="185.4" transform="rotate(-90 47.5 185.4)">1</text>
<text x="48.7" y="180.5" transform="rotate(-90 48.7 180.5)">EP</text>
<text x="50" y="185.4" transform="rotate(-90 50 185.4)">2</text>
<text x="51.3" y="180.5" transform="rotate(-90 51.3 180.5)">EP</text>
<text x="52.5" y="185.4" transform="rotate(-90 52.5 185.4)">3</text>
<text x="53.8" y="180.5" transform="rotate(-90 53.8 180.5)">EP</text>
<text x="55.1" y="185.4" transform="rotate(-90 55.1 185.4)">4</text>
<text x="56.3" y="180.5" transform="rotate(-90 56.3 180.5)">EP</text>
</g>
<g font-size="2.3" fill="#11037f">
<text x="241.9" y="23.1">1</text>
<text x="118.5" y="26.9">2</text>
<text x="118.5" y="29.5">1</text>
<text x="241.9" y="25.6">2</text>
<text x="118.5" y="34.5">2</text>
<text x="118.5" y="37.1">1</text>
<text x="118.5" y="44.7">2</text>
<text x="118.5" y="47.2">1</text>
<text x="118.5" y="52.3">2</text>
<text x="118.5" y="54.8">1</text>
<text x="118.5" y="62.4">2</text>
<text x="118.5" y="65">1</text>
<text x="118.5" y="70.1">2</text>
<text x="118.5" y="72.6">1</text>
<text x="118.5" y="80.2">2</text>
<text x="118.5" y="82.8">1</text>
<text x="118.5" y="90.4">2</text>
<text x="118.5" y="92.9">1</text>
<text x="135.1" y="99.2">2</text>
<text x="135.1" y="96.7">1</text>
</g>
<g font-size="2.3" fill="#000080">
<text x="244.7" y="22.2">R6</text>
<text x="250" y="23.1">D5</text>
<text x="244.7" y="26.5">4.7K</text>
<text x="250" y="29.5">POWER</text>
<text x="153.4" y="33.3">10NF</text>
<text x="154.7" y="30.7">C1</text>
<text x="165.7" y="30.5">R1</text>
<text x="165.7" y="33">100K</text>
<text x="74.6" y="50.3">R2</text>
<text x="236.8" y="48.2">D1</text>
<text x="236.8" y="50.8">S1A</text>
<text x="65.7" y="59.9">4.7NF</text>
<text x="67" y="57.4">C2</text>
<text x="74.6" y="54.1">100K</text>
<text x="154.7" y="70.1">C3</text>
<text x="165.7" y="69.8">R3</text>
<text x="236.8" y="68.5">D2</text>
<text x="236.8" y="71.1">S1A</text>
<text x="153.4" y="72.6">10NF</text>
<text x="165.7" y="72.3">100K</text>
<text x="77.2" y="94.7">R4</text>
<text x="136.5" y="92.7">R5</text>
<text x="136.5" y="95.2">120R</text>
<text x="236.8" y="90.1">D3</text>
<text x="236.8" y="92.7">S1A</text>
<text x="69.5" y="101.8">C4</text>
<text x="77.2" y="98.5">100K</text>
<text x="68.3" y="104.4">4.7NF</text>
<text x="236.8" y="111.7">D4</text>
<text x="236.8" y="114.2">S1A</text>
<text x="115.3" y="120.1">R7</text>
<text x="115.5" y="123.9">1M</text>
<text x="144.5" y="120.1">R8</text>
<text x="144.8" y="123.9">1M</text>
<text x="175" y="120.1">R9</text>
<text x="175.3" y="123.9">1M</text>
<text x="205.5" y="120.1">R10</text>
<text x="205.8" y="123.9">1M</text>
<text x="78.5" y="139.2">R11</text>
<text x="78.5" y="143">100K</text>
<text x="69.5" y="148.8">4.7NF</text>
<text x="70.8" y="146.2">C5</text>
<text x="77.2" y="183.6">R12</text>
<text x="69.5" y="190.7">C6</text>
<text x="77.2" y="187.4">100K</text>
<text x="68.3" y="193.2">4.7NF</text>
</g>
<g font-size="2.3" fill="#00f">
<text x="235.4" y="43.4">2</text>
<text x="253.9" y="43.4">1</text>
<text x="235.4" y="63.7">2</text>
<text x="253.9" y="63.7">1</text>
<text x="235.4" y="85.3">2</text>
<text x="253.9" y="85.3">1</text>
<text x="235.4" y="106.9">2</text>
<text x="253.9" y="106.9">1</text>
</g>
<g font-size="2.1" fill="#f00">
<text x="20" y="28.2">CC0</text>
<text x="68.3" y="35.8">CC0</text>
<text x="22.5" y="72.7">CC1</text>
<text x="70.8" y="80.3">CC1</text>
<text x="23.8" y="117.1">CC2</text>
<text x="72.1" y="124.7">CC2</text>
<text x="108.9" y="120.9">CC0</text>
<text x="138.2" y="120.9">CC1</text>
<text x="168.7" y="120.9">CC2</text>
<text x="199.2" y="120.9">CC3</text>
<text x="22.5" y="161.5">CC3</text>
<text x="70.8" y="169.1">CC3</text>
</g>
<g font-size="2" fill="#000080">
<text x="37.8" y="15.6">T0</text>
<text x="187" y="28.2">CAN-IN1</text>
<text x="187" y="30.5">RJ11</text>
<text x="37.8" y="53.9">TYPE-C-16P</text>
<text x="40.3" y="60">T1</text>
<text x="187" y="67.6">CAN-OUT1</text>
<text x="187" y="69.9">RJ11</text>
<text x="40.3" y="98.3">TYPE-C-16P</text>
<text x="41.6" y="104.4">T2</text>
<text x="41.6" y="142.8">TYPE-C-16P</text>
<text x="40.3" y="148.8">T3</text>
<text x="40.3" y="187.2">TYPE-C-16P</text>
</g>
</svg>
